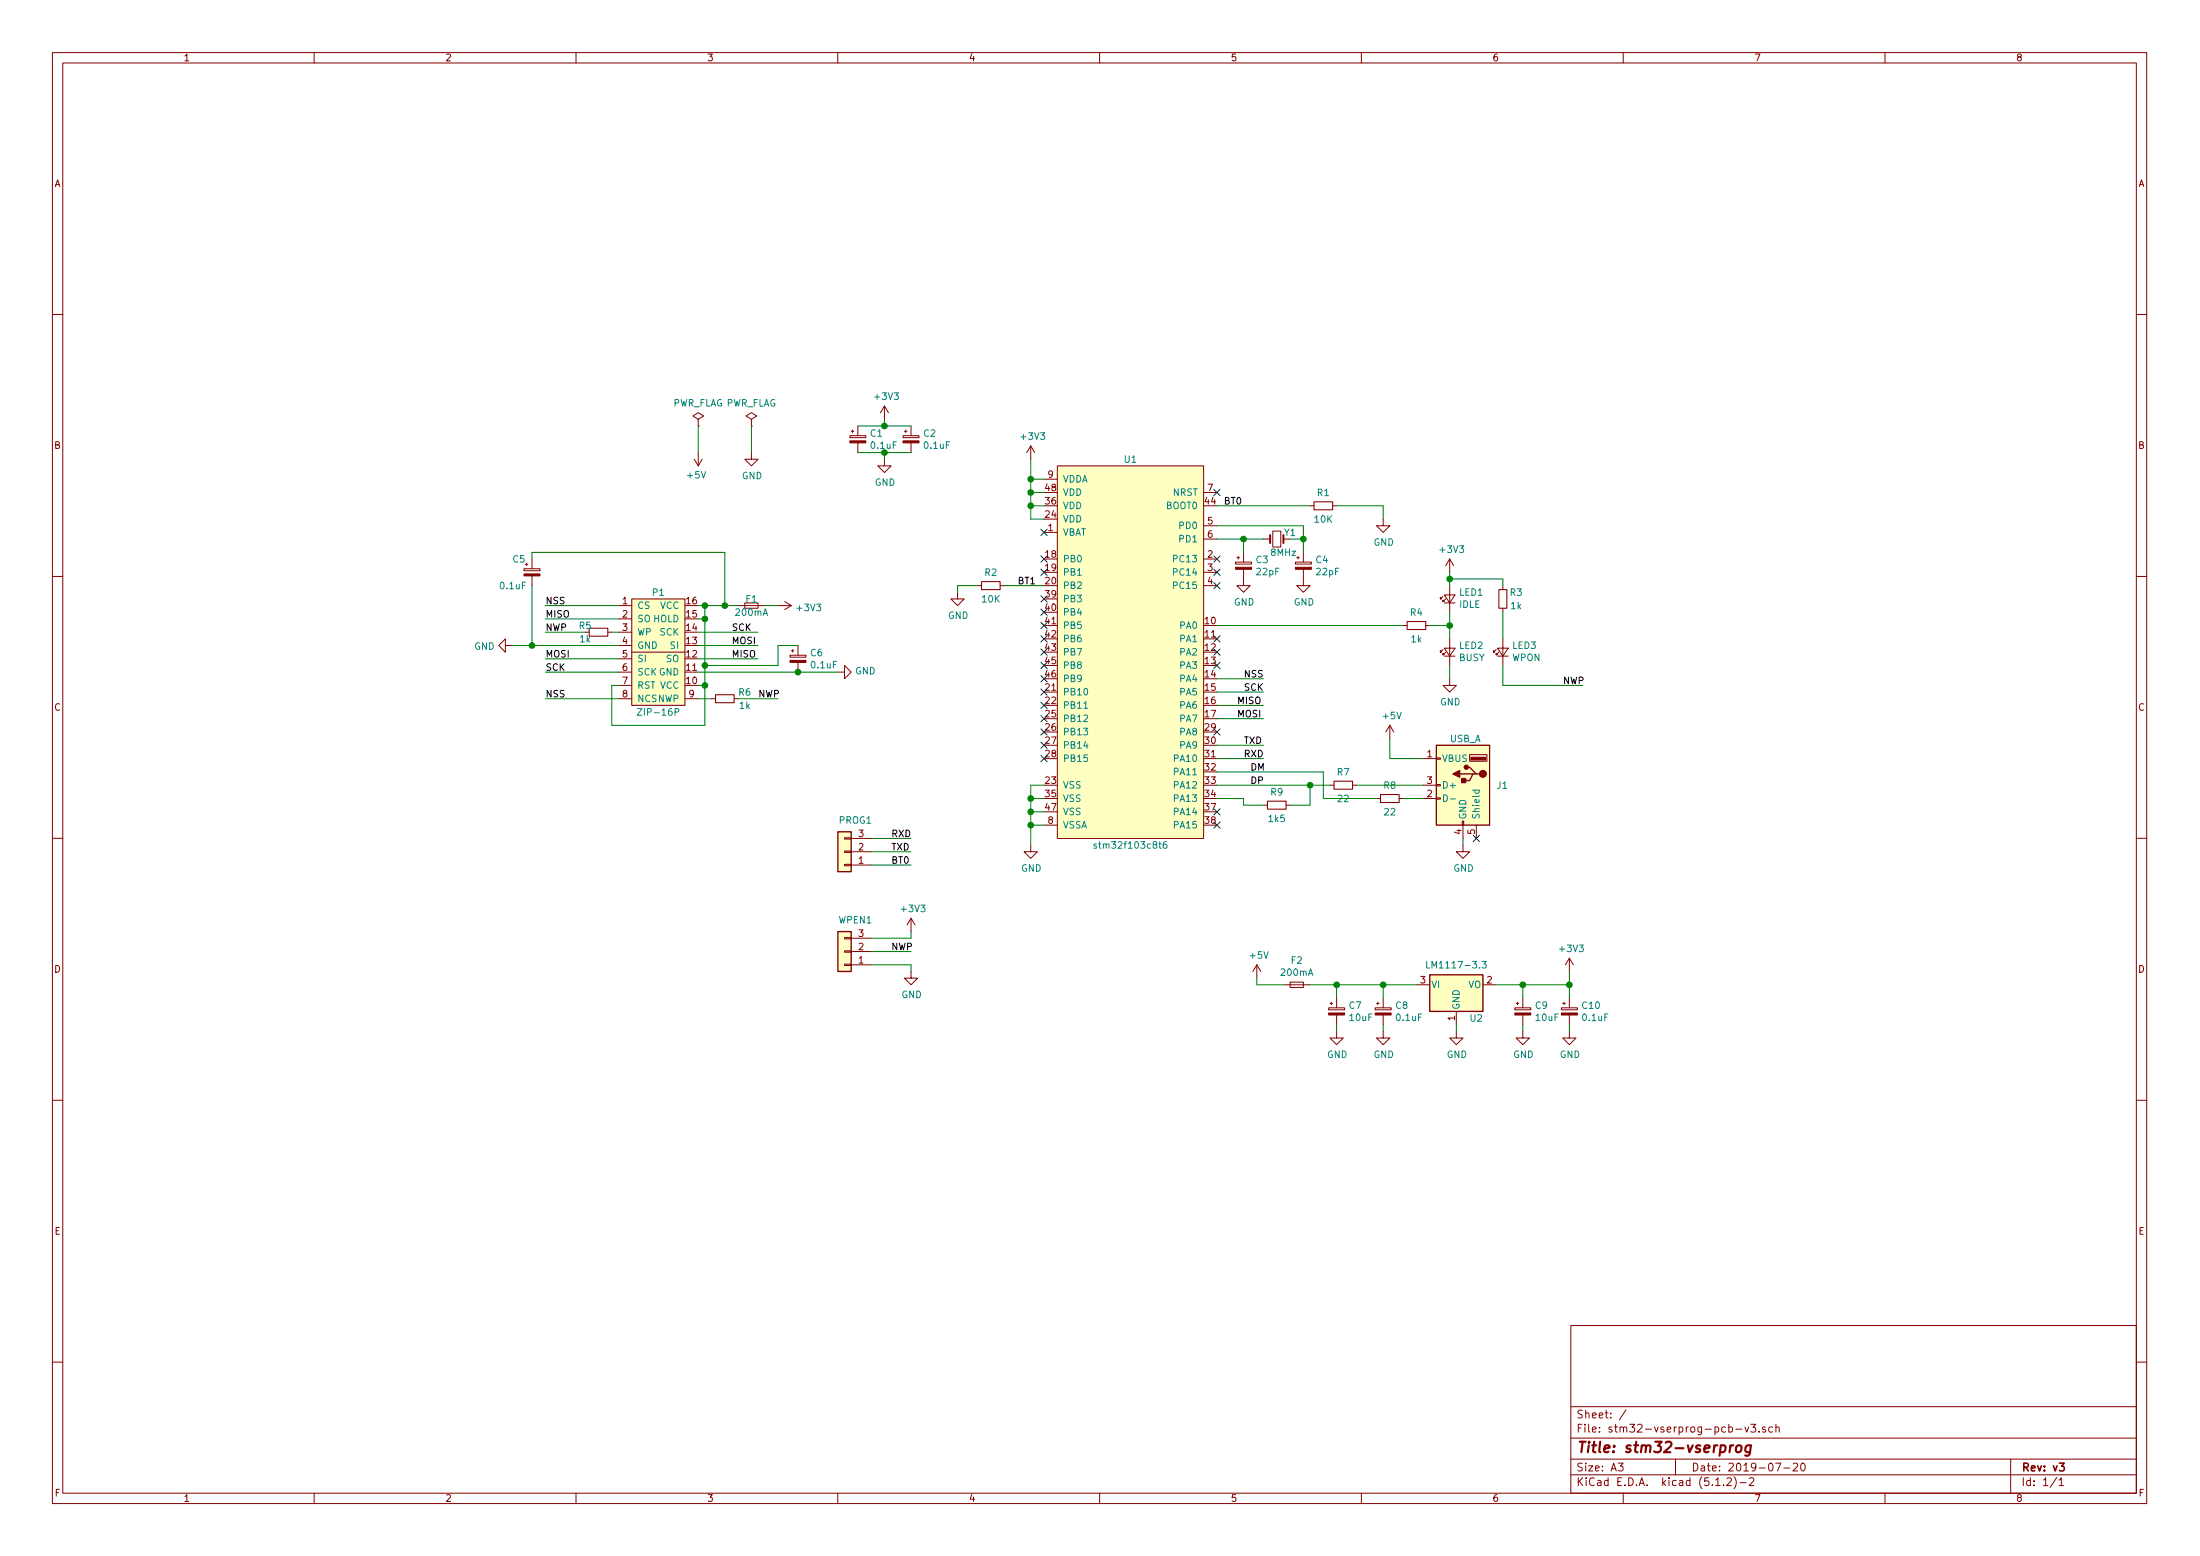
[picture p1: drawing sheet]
<svg xmlns="http://www.w3.org/2000/svg" width="420mm" height="297mm" viewBox="0 0 420 297" stroke-linecap="round" stroke-linejoin="round" font-family="sans-serif">
<g fill="none" stroke="#840000" stroke-width=".19">
<path d="M10 10h400v277h-400zM12 12h396v273.1h-396zM60 10v2M110 10v2M160 10v2M210 10v2M260 10v2M310 10v2M360 10v2M10 60h2M168.9 77.5l-.8 1.3M168.9 77.5v2.5"/>
<path d="M168.9 77.5l.8 1.3M408 60h2M132.6 87.7l.7 1.2M133.3 80l1.1-.6-1.1-.6-1 .6 1 .6v1.3M133.3 81.3h.1M133.3 86.4v2.5M134.1 87.7l-.8 1.2M143.5 80l1-.6-1-.6-1 .6 1 .6v1.3M143.5 81.3h.1M143.5 86.4v1.3h1.3l-1.3 1.2-1.3-1.2h1.3M162.3 83.2h3.1v.4h-3.1zM162.6 82.3h.5"/>
<path d="M162.8 82.1v.5M163.8 81.3v1.9M163.8 84.5v1.9M168.9 87.7v1.2h1.3l-1.3 1.3-1.3-1.3h1.3M172.5 83.2h3v.4h-3zM172.7 82.3h.5M173 82.1v.5M174 81.3v1.9M174 84.5v1.9M196.8 85.1l-.7 1.3M196.8 85.1v2.6M196.8 85.1l.8 1.3"/>
<path d="M199.4 91.5h2.5M201.9 88.9h28v71.2h-28zM229.9 94h2.5M250.2 96.6h.8M254.5 96.6h.8M264.2 99.1v1.3h1.2l-1.2 1.2-1.3-1.2h1.3M10 110h2M100.1 108.6h3v.4h-3zM100.3 107.7h.5M101.6 106.7v1.9M101.6 109.9v1.9M118.1 115.6h2.5"/>
<path d="M118.1 118.1h2.5M120.6 114.3h10.2v20.4h-10.2zM141 115.6h1.2M142.2 115.1h2.6v1h-2.6zM144.8 115.6h1.2M148.6 115.6h2.5M149.9 114.8l1.2 .8M151.1 115.6l-1.2 .8M182.9 113.1v1.2h1.2l-1.2 1.3-1.3-1.3h1.3M186.7 111.8h.8M191 111.8h.8M199.4 101.6h2.5"/>
<path d="M229.9 106.7h2.5M229.9 109.3h2.5M229.9 111.8h2.5M229.9 100.4h2.5M229.9 102.9h2.5M236 107.3h3v.4h-3zM236.2 106.5h.5M236.5 106.2v.5M237.5 108.7v3.1h1.3l-1.3 1.3-1.3-1.3h1.3M237.5 105.4v1.9M241.3 102.9h1.3M243.1 101.4h1.5v3h-1.5z"/>
<path d="M247.4 107.3h3v.4h-3zM247.6 106.5h.6M248.9 108.7v3.1h1.3l-1.3 1.3-1.3-1.3h1.3M248.9 105.4v1.9M268 119.4h.7M272.3 119.4h.7M275.6 113.8l-.5 .5v-.2v.2h.2M275.8 113.6h2.1l-1 1.5zM275.8 115.1h2.1M276.1 114.3l-.5 .5v-.2v.2h.2M276.9 106.7l-.8 1.3M276.9 106.7v2.6"/>
<path d="M276.9 111.8v5.1M276.9 106.7l.7 1.3M287 111.8v.8M287 116.1v.8M408 110h2M96.5 123.2v-1.2l-1.3 1.2 1.3 1.3v-1.3h1.3M116.1 120.7h.7M118.1 120.7h2.5M118.1 123.2h2.5M118.1 125.8h2.5M118.1 128.3h2.5M118.1 130.8h2.5"/>
<path d="M118.1 133.4h2.5M120.6 124.5h10.2M130.8 133.4h2.5M135.9 133.4h.8M140.2 133.4h.8M150.9 125.1h3v.4h-3zM151.1 124.2h.5M151.4 124v.5M152.4 123.2v1.9M152.4 126.5v1.8M160 128.3h1.3v-1.3l1.3 1.3-1.3 1.3v-1.3M265.4 138.5l-.7 1.2"/>
<path d="M265.4 138.5v2.5M265.4 138.5l.8 1.2M275.6 124l-.5 .5v-.3v.3h.2M275.8 123.7h2.1l-1 1.6zM275.8 125.3h2.1M276.1 124.5l-.5 .5v-.2v.2h.2M276.9 129.6v1.2h1.2l-1.2 1.3-1.3-1.3h1.3M276.9 122v5M285.7 124l-.5 .5v-.3v.3h.3M286 123.7h2l-1 1.6zM286 125.3h2M286.3 124.5l-.6 .5v-.2v.2h.3"/>
<path d="M287 122v5M161.3 159.9h1.3v.3h-1.3zM199.4 157.5h2.5M241.3 153.7h.8M245.6 153.7h.8M254 149.9h.8M258.3 149.9h.8M262.9 152.4h.8M267.2 152.4h.8M271.8 144.8h2.5M271.8 152.4h2.5M271.8 149.9h2.5"/>
<path d="M274.3 152.3h.8v.3h-.8zM274.3 149.8h.8v.2h-.8zM274.3 144.7h.8v.2h-.8zM279.3 156.8h.2v.7h-.2zM279.4 157.5v2.6M280.7 144.1h3.3v1.2h-3.3zM281.9 157.5v2.6M10 160h2M161.3 162.5h1.3v.2h-1.3zM161.3 165h1.3v.3h-1.3zM161.3 179h1.3v.2h-1.3zM162.6 160.1h3.8"/>
<path d="M162.6 165.1h3.8M162.6 162.6h3.8M162.6 179.1h3.8M174 175.3v2.5M174 175.3l-.8 1.3M174 175.3l.8 1.3M196.8 161.3v1.3h1.3l-1.3 1.3-1.2-1.3h1.2M279.4 161.3v1.3h1.3l-1.3 1.3-1.3-1.3h1.3M408 160h2M161.3 181.5h1.3v.3h-1.3zM161.3 184.1h1.3v.2h-1.3zM162.6 184.2h3.8"/>
<path d="M162.6 181.6h3.8M174 185.5v1.2h1.3l-1.3 1.3-1.3-1.3h1.3M240 184.2l-.7 1.3M240 184.2v2.5M240 184.2l.8 1.3M245.1 188h5.1M246.4 187.5h2.5v1h-2.5zM253.7 192.4h3.1v.4h-3.1zM254 191.6h.5M254.3 191.3v.5M255.3 196.9v1.3h1.2l-1.2 1.2-1.3-1.2h1.3M255.3 190.5v1.9"/>
<path d="M255.3 193.8v1.8M262.6 192.4h3.1v.4h-3.1zM262.9 191.6h.5M263.1 191.3v.5M264.2 196.9v1.3h1.2l-1.2 1.2-1.3-1.2h1.3M264.2 190.5v1.9M264.2 193.8v1.8M270.5 188h2.5M278.1 196.9v1.3h1.3l-1.3 1.2-1.2-1.2h1.2M278.1 193.1v2.5M283.2 188h2.5M289.3 192.4h3.1v.4h-3.1z"/>
<path d="M289.6 191.6h.5M289.8 191.3v.5M290.8 196.9v1.3h1.3l-1.3 1.2-1.2-1.2h1.2M290.8 190.5v1.9M290.8 193.8v1.8M298.2 192.4h3v.4h-3zM298.4 191.6h.6M298.7 191.3v.5M299.7 196.9v1.3h1.3l-1.3 1.2-1.3-1.2h1.3M299.7 182.9v2.6M299.7 190.5v1.9M299.7 193.8v1.8"/>
<path d="M299.7 182.9l-.7 1.3M299.7 182.9l.8 1.3M10 210h2M408 210h2M300 253h108v32.1h-108zM10 260h2M300 278.5h108M300 274.5h108M300 268.5h108M309 279.3h1l-.5 .6 .4 .1v.7l-.2 .1-.7-.1M310.5 269.1l-1.2 2M320 278.5v3"/>
<path d="M331.5 272.8h1.2M333.2 272.4l.4 1 .4-1M334.4 271.9h.9l-.5 .6 .4 .1v.7l-.2 .1-.6-.1M335.9 273.3v.1M337.2 272.5l-.4-.1-.2 .2 .1 .2 .5 .2v.3h-.6M338.5 272.5l-.4-.1-.3 .3 .1 .6 .2 .1 .4-.1M339.1 279.3h1l-.6 1.5M339.2 272.5l.2-.1 .3 .1 .1 .9M339.2 271.9v1.5M342.5 279.5l.5-.2 .3 .2v.2l-.9 1.1h.9M344.1 279.4l.1-.1a.8 .8 0 0 1 .6 .8 .8 .8 0 0 1-.6 .7 1 1 0 0 1-.1-1.4zM384 278.5v6.6"/>
<path d="M408 260h2M60 285.1v1.9M110 285.1v1.9M160 285.1v1.9M210 285.1v1.9M260 285.1v1.9M300 281.5h108M310 285.1v1.9M327.7 283.6h.8M329.2 283.5v.1M329.8 282.3l.6-.2 .2 .2 .1 .2-1 1.1h1M331.2 281.9a1.71 1.71 0 0 1 0 2.3"/>
<path d="M332.3 283h1.2M334.1 282.3l.6-.2 .2 .4-.9 1.1h.9M340.7 280.2h1.1M360 285.1v1.9M392.8 282l-1.3 2M393.2 282.5l.5-.4v1.5M393.2 283.6h.9"/>
</g>
<path d="M393.3 279.3h.9l-.5 .6 .5 .1v.7l-.2 .1-.7-.1" fill="none" stroke="#840000" stroke-width=".3"/>
<path d="M331 275.9l-.3 .1-.3 .3M331.7 276.1l.1-.1a.51 .51 0 0 1 .8 .3l-.2 .7a.53 .53 0 0 1-.5 .2 .53 .53 0 0 1-.4-.4zM334.4 276a.68 .68 0 0 0-1 .3v.7l.3 .2 .5-.1M334.4 275.9l-.3 1.8a.53 .53 0 0 1-.8 .1" fill="none" stroke="#840000" stroke-width=".41"/>
<g fill="#ffffc2" stroke="#ffffc2" stroke-width=".19">
<path d="M201.9 88.9h28v71.2h-28z"/>
<path d="M274.3 142.3h10.2v15.2h-10.2z"/>
<path d="M273 186.1h10.2v7h-10.2z"/>
<path d="M160 158.8h2.6v7.6h-2.6z"/>
<path d="M160 177.8h2.6v7.7h-2.6z"/>
<path d="M120.6 114.3h10.2v20.4h-10.2z"/>
</g>
<path d="M121.7 135.3h.9l-.9 1.2h.9M128.9 135.9h.6l.1-.5-.7-.1v1.2M207 135.2h.7M275.7 151.7a.64 .64 0 0 1 .7 .7 .64 .64 0 0 1-.7 .6zM277 152.5h1M281.2 150.8h1.3M281.7 150.8v.4l.2 .2 .5-.1v-.5M209.4 161.1h-.3l-.2 .2 .1 .2 .4 .1v.3h-.5M222.8 160.7h-.4a.87 .87 0 0 0 0 1.2h.4l.1-.5-.3-.3h-.2l-.3 .3M272.5 183.5v1.3h.6M283.1 183.5h.7l-.4 .5 .4 .1v.5l-.2 .2-.5-.1" fill="none" stroke="#008484" stroke-width=".19"/>
<g fill="none" stroke="#008400" stroke-width=".19">
<path d="M133.3 81.3v5.1M143.5 81.3v5.1M163.8 81.3h10.2M163.8 86.4h10.2M168.9 80v1.3M168.9 86.4v1.3M196.8 87.7v11.4h2.6M196.8 96.6h2.6M196.8 94h2.6M196.8 91.5h2.6M232.4 96.6h17.8M255.3 96.6h8.9v2.5"/>
<path d="M101.6 106.7v-1.3h36.8v10.2M101.6 111.8v11.4M104.1 115.6h14M104.1 118.1h14M133.3 115.6h7.7M133.3 118.1h1.3M134.6 115.6v22.9h-17.8v-7.7h1.3M146 115.6h2.6M186.7 111.8h-3.8v1.3M191.8 111.8h7.6M232.4 102.9h8.9M232.4 100.4h16.5v5"/>
<path d="M232.4 119.4h35.6M237.5 102.9v2.5M246.4 102.9h2.5M273 119.4h3.9M276.9 109.3v2.5M276.9 116.9v5.1M276.9 110.5h10.1v1.3M287 116.9v5.1M97.8 123.2h20.3M104.1 120.7h7.7M104.1 125.8h14M104.1 128.3h14"/>
<path d="M104.1 133.4h14M116.8 120.7h1.3M133.3 130.8h1.3M133.3 120.7h11.5M133.3 123.2h11.5M133.3 125.8h11.5M133.3 128.3h26.7M133.3 133.4h2.6M141 133.4h7.6M152.4 123.2h-3.8v3.8h-14M232.4 129.6h8.9M232.4 132.1h8.9"/>
<path d="M232.4 134.7h8.9M232.4 137.2h8.9M276.9 127v2.6M287 127v3.8h15.3M196.8 152.4h2.6M196.8 155h2.6M196.8 157.5h2.6M199.4 149.9h-2.6v11.4M232.4 149.9h21.6M232.4 152.4h5.1v1.3h3.8M232.4 147.4h20.3v5h10.2M232.4 144.8h8.9"/>
<path d="M232.4 142.3h8.9M250.2 149.9v3.8h-3.8M259.1 149.9h12.7M265.4 141v3.8h6.4M268 152.4h3.8M166.4 165.1h7.6M166.4 162.6h7.6M166.4 160.1h7.6M174 177.8v1.3h-7.6M279.4 160.1v1.2M166.4 184.2h7.6v1.3M166.4 181.6h7.6"/>
<path d="M240 186.7v1.3h5.1M250.2 188h20.3M255.3 188v2.5M255.3 195.6v1.3M264.2 188v2.5M264.2 195.6v1.3M278.1 195.6v1.3M285.7 188h14M290.8 188v2.5M290.8 195.6v1.3M299.7 185.5v5M299.7 195.6v1.3"/>
</g>
<g fill="#008400" stroke="#008400" stroke-width=".25">
<circle cx="196.9" cy="152.4" r=".51"/>
<circle cx="196.9" cy="155" r=".51"/>
<circle cx="196.9" cy="157.5" r=".51"/>
<circle cx="196.9" cy="96.6" r=".51"/>
<circle cx="196.9" cy="94" r=".51"/>
<circle cx="196.9" cy="91.5" r=".51"/>
<circle cx="237.5" cy="102.9" r=".51"/>
<circle cx="248.9" cy="102.9" r=".51"/>
<circle cx="168.9" cy="81.3" r=".51"/>
<circle cx="168.9" cy="86.4" r=".51"/>
<circle cx="255.3" cy="188" r=".51"/>
<circle cx="264.2" cy="188" r=".51"/>
<circle cx="290.8" cy="188" r=".51"/>
<circle cx="250.2" cy="149.9" r=".51"/>
<circle cx="276.9" cy="119.4" r=".51"/>
<circle cx="276.9" cy="110.5" r=".51"/>
<circle cx="299.7" cy="188" r=".51"/>
<circle cx="101.6" cy="123.2" r=".51"/>
<circle cx="138.4" cy="115.6" r=".51"/>
<circle cx="134.6" cy="115.6" r=".51"/>
<circle cx="134.6" cy="130.8" r=".51"/>
<circle cx="134.6" cy="118.1" r=".51"/>
<circle cx="152.4" cy="128.3" r=".51"/>
<circle cx="134.6" cy="127" r=".51"/>
</g>
<path d="M251 95.8h3.5v1.5h-3.5zM112.5 119.9h3.6v1.5h-3.6zM187.5 111h3.5v1.6h-3.5zM268.7 118.7h3.6v1.5h-3.6zM286.3 112.6h1.5v3.5h-1.5zM136.7 132.6h3.5v1.5h-3.5zM242.1 152.9h3.5v1.6h-3.5zM254.8 149.1h3.5v1.6h-3.5zM263.7 151.7h3.5v1.5h-3.5z" fill="none" stroke="#840000" stroke-width=".2"/>
<path d="M242.6 102.1v1.6M245.1 102.1v1.6" fill="none" stroke="#840000" stroke-width=".38"/>
<g fill="#840000" stroke="#840000" stroke-width=".19">
<path d="M236 108.3h3v.4h-3z"/>
<path d="M247.4 108.3h3v.4h-3z"/>
<path d="M162.3 84.2h3.1v.3h-3.1z"/>
<path d="M172.5 84.2h3v.3h-3z"/>
<path d="M280.9 144.6h2.8v.5h-2.8z"/>
<path d="M253.7 193.4h3.1v.4h-3.1z"/>
<path d="M262.6 193.4h3.1v.4h-3.1z"/>
<path d="M289.3 193.4h3.1v.4h-3.1z"/>
<path d="M298.2 193.4h3v.4h-3z"/>
<path d="M100.1 109.6h3v.3h-3z"/>
<path d="M150.9 126.1h3v.4h-3z"/>
</g>
<path d="M160 158.8h2.6v7.6h-2.6zM274.3 142.3h10.2v15.2h-10.2zM278.8 147.7h2.5M280 146.5h.7l1.2 1.2h.7M281.9 147.7h-.6l-.6 1.3h-1.3M160 177.8h2.6v7.7h-2.6zM273 186.1h10.2v7h-10.2z" fill="none" stroke="#840000" stroke-width=".25"/>
<g fill="#840000" stroke="#840000" stroke-width=".25">
<path d="M279.1 148.6h.8v.8h-.8z"/>
<path d="M277.5 147.7l1.3-.6v1.3z"/>
<circle cx="283.2" cy="147.7" r=".63"/>
<circle cx="280" cy="146.5" r=".38"/>
</g>
<g fill="none" stroke="#000084" stroke-width=".19">
<path d="M231.8 93.4l1.2 1.2M233 93.4l-1.2 1.2M198.8 101l1.2 1.2M198.8 106.1l1.2 1.2M198.8 108.6l1.2 1.3M198.8 113.7l1.2 1.2M198.8 116.3l1.2 1.2M198.8 118.8l1.2 1.2M200 101l-1.2 1.2M200 106.1l-1.2 1.2M200 108.6l-1.2 1.3M200 113.7l-1.2 1.2"/>
<path d="M200 116.3l-1.2 1.2M200 118.8l-1.2 1.2M231.8 106.1l1.2 1.2M231.8 108.6l1.2 1.3M231.8 111.2l1.2 1.2M233 106.1l-1.2 1.2M233 108.6l-1.2 1.3M233 111.2l-1.2 1.2M198.8 121.3l1.2 1.3M198.8 123.9l1.2 1.2M198.8 126.4l1.2 1.2M198.8 129l1.2 1.2"/>
<path d="M198.8 131.5l1.2 1.2M198.8 134l1.2 1.3M198.8 136.6l1.2 1.2M198.8 139.1l1.2 1.2M200 121.3l-1.2 1.3M200 123.9l-1.2 1.2M200 126.4l-1.2 1.2M200 129l-1.2 1.2M200 131.5l-1.2 1.2M200 134l-1.2 1.3M200 136.6l-1.2 1.2M200 139.1l-1.2 1.2"/>
<path d="M231.8 121.3l1.2 1.3M231.8 123.9l1.2 1.2M231.8 126.4l1.2 1.2M231.8 139.1l1.2 1.2M233 121.3l-1.2 1.3M233 123.9l-1.2 1.2M233 126.4l-1.2 1.2M233 139.1l-1.2 1.2M198.8 141.7l1.2 1.2M198.8 144.2l1.2 1.2M200 141.7l-1.2 1.2M200 144.2l-1.2 1.2"/>
<path d="M231.8 154.4l1.2 1.2M231.8 156.9l1.2 1.2M233 154.4l-1.2 1.2M233 156.9l-1.2 1.2M281.3 159.4l1.2 1.3M282.5 159.4l-1.2 1.3"/>
</g>
<text font-size="2.8" fill="#840000" x="301" y="277.3">Title: stm32-vserprog</text>
<g font-size="2.1" fill="#840000">
<text x="301" y="273.5">File: stm32-vserprog-pcb-v3.sch</text>
<text x="301" y="270.8">Sheet: /</text>
<text x="301" y="280.9">Size: A3</text>
<text x="323" y="280.9">Date: 2019-07-20</text>
<text x="386" y="280.9">Rev: v3</text>
<text x="301" y="283.7">KiCad E.D.A. kicad (5.1.2)-2</text>
<text x="386" y="283.7">Id: 1/1</text>
</g>
<g font-size="1.8" fill="#840000">
<text x="35" y="11.7">1</text>
<text x="85" y="11.7">2</text>
<text x="135" y="11.7">3</text>
<text x="185" y="11.7">4</text>
<text x="235" y="11.7">5</text>
<text x="285" y="11.7">6</text>
<text x="335" y="11.7">7</text>
<text x="385" y="11.7">8</text>
<text x="10.4" y="35.7">A</text>
<text x="408.4" y="35.7">A</text>
<text x="10.4" y="85.7">B</text>
<text x="408.4" y="85.7">B</text>
<text x="199.7" y="93.8">48</text>
<text x="200.2" y="91.2">9</text>
<text x="230.7" y="93.8">7</text>
<text x="199.7" y="98.8">24</text>
<text x="199.7" y="96.3">36</text>
<text x="200.2" y="101.4">1</text>
<text x="230.2" y="96.3">44</text>
<text x="230.7" y="100.1">5</text>
<text x="199.7" y="106.5">18</text>
<text x="230.7" y="106.5">2</text>
<text x="230.7" y="102.7">6</text>
<text x="242.8" y="106.1">8MHz</text>
<text x="199.7" y="109">19</text>
<text x="199.7" y="111.5">20</text>
<text x="230.7" y="109">3</text>
<text x="230.7" y="111.5">4</text>
<text x="118.9" y="115.4">1</text>
<text x="118.9" y="117.9">2</text>
<text x="131.1" y="117.9">15</text>
<text x="131.1" y="115.4">16</text>
<text x="199.7" y="114.1">39</text>
<text x="199.7" y="116.6">40</text>
<text x="199.7" y="119.2">41</text>
<text x="230.2" y="119.2">10</text>
<text x="118.9" y="120.4">3</text>
<text x="118.9" y="123">4</text>
<text x="118.9" y="125.5">5</text>
<text x="131.1" y="125.5">12</text>
<text x="131.1" y="123">13</text>
<text x="131.1" y="120.4">14</text>
<text x="199.7" y="121.7">42</text>
<text x="199.7" y="124.2">43</text>
<text x="230.2" y="121.7">11</text>
<text x="230.2" y="124.2">12</text>
<text x="118.9" y="128.1">6</text>
<text x="118.9" y="130.6">7</text>
<text x="131.1" y="130.6">10</text>
<text x="131.1" y="128.1">11</text>
<text x="199.7" y="131.9">21</text>
<text x="199.7" y="126.8">45</text>
<text x="199.7" y="129.3">46</text>
<text x="230.2" y="126.8">13</text>
<text x="230.2" y="129.3">14</text>
<text x="230.2" y="131.9">15</text>
<text x="10.4" y="135.7">C</text>
<text x="118.9" y="133.1">8</text>
<text x="131.6" y="133.1">9</text>
<text x="199.7" y="134.4">22</text>
<text x="199.7" y="136.9">25</text>
<text x="230.2" y="134.4">16</text>
<text x="230.2" y="136.9">17</text>
<text x="408.4" y="135.7">C</text>
<text x="199.7" y="139.5">26</text>
<text x="199.7" y="142">27</text>
<text x="230.2" y="139.5">29</text>
<text x="230.2" y="142">30</text>
<text x="199.7" y="149.6">23</text>
<text x="199.7" y="144.6">28</text>
<text x="230.2" y="144.6">31</text>
<text x="230.2" y="147.1">32</text>
<text x="230.2" y="149.6">33</text>
<text x="272.6" y="144.6">1</text>
<text x="272.6" y="149.6">3</text>
<text x="199.7" y="152.2">35</text>
<text x="199.7" y="154.7">47</text>
<text x="230.2" y="152.2">34</text>
<text x="230.2" y="154.7">37</text>
<text x="272.6" y="152.2">2</text>
<text x="164" y="159.8">3</text>
<text x="200.2" y="157.3">8</text>
<text x="230.2" y="157.3">38</text>
<text x="279.1" y="159.3" transform="rotate(-90 279.1 159.3)">4</text>
<text x="281.7" y="159.3" transform="rotate(-90 281.7 159.3)">5</text>
<text x="164" y="164.9">1</text>
<text x="164" y="162.3">2</text>
<text x="164" y="178.9">3</text>
<text x="10.4" y="185.7">D</text>
<text x="164" y="183.9">1</text>
<text x="164" y="181.4">2</text>
<text x="408.4" y="185.7">D</text>
<text x="271.3" y="187.7">3</text>
<text x="284" y="187.7">2</text>
<text x="277.9" y="194.8" transform="rotate(-90 277.9 194.8)">1</text>
<text x="10.4" y="235.7">E</text>
<text x="408.4" y="235.7">E</text>
<text x="10.5" y="285.7">F</text>
<text x="35" y="286.7">1</text>
<text x="85" y="286.7">2</text>
<text x="135" y="286.7">3</text>
<text x="185" y="286.7">4</text>
<text x="235" y="286.7">5</text>
<text x="285" y="286.7">6</text>
<text x="335" y="286.7">7</text>
<text x="385" y="286.7">8</text>
<text x="408.5" y="285.7">F</text>
</g>
<g font-size="1.8" fill="#008484">
<text x="128.4" y="77.6">PWR_FLAG PWR_FLAG</text>
<text x="167.2" y="76.3">+3V3</text>
<text x="166.3" y="83.4">C1</text>
<text x="176.4" y="83.4">C2</text>
<text x="195.1" y="84">+3V3</text>
<text x="166.4" y="85.7">0.1uF</text>
<text x="176.6" y="85.7">0.1uF</text>
<text x="214.8" y="88.4">U1</text>
<text x="131.4" y="91.3">+5V</text>
<text x="141.7" y="91.5">GND</text>
<text x="167.1" y="92.7">GND</text>
<text x="202.9" y="94.7">VDD</text>
<text x="202.9" y="92.1">VDDA</text>
<text x="224" y="94.7">NRST</text>
<text x="251.6" y="94.7">R1</text>
<text x="202.9" y="99.7">VDD</text>
<text x="202.9" y="97.2">VDD</text>
<text x="222.8" y="97.2">BOOT0</text>
<text x="225.4" y="101">PD0</text>
<text x="251.1" y="99.8">10K</text>
<text x="98" y="107.4">C5</text>
<text x="202.9" y="102.3">VBAT</text>
<text x="202.9" y="107.4">PB0</text>
<text x="224.4" y="107.4">PC13</text>
<text x="225.4" y="103.5">PD1</text>
<text x="239.9" y="107.5">C3</text>
<text x="245.3" y="102.3">Y1</text>
<text x="251.4" y="107.5">C4</text>
<text x="262.3" y="104.2">GND</text>
<text x="275.2" y="105.5">+3V3</text>
<text x="95.6" y="112.5">0.1uF</text>
<text x="124.7" y="113.8">P1</text>
<text x="188.1" y="109.9">R2</text>
<text x="202.9" y="109.9">PB1</text>
<text x="202.9" y="112.4">PB2</text>
<text x="224.4" y="109.9">PC14</text>
<text x="224.4" y="112.4">PC15</text>
<text x="240.1" y="109.8">22pF</text>
<text x="251.5" y="109.8">22pF</text>
<text x="278.7" y="113.7">LED1</text>
<text x="288.4" y="113.8">R3</text>
<text x="121.7" y="116.2">CS</text>
<text x="121.7" y="118.8">SO HOLD</text>
<text x="126.1" y="116.2">VCC</text>
<text x="140.6" y="117.6">200mA</text>
<text x="142.5" y="115">F1</text>
<text x="152.4" y="116.7">+3V3</text>
<text x="181.1" y="118.1">GND</text>
<text x="187.6" y="115">10K</text>
<text x="202.9" y="115">PB3</text>
<text x="202.9" y="117.5">PB4</text>
<text x="235.7" y="115.6">GND</text>
<text x="247.1" y="115.6">GND</text>
<text x="269.4" y="117.6">R4</text>
<text x="278.7" y="116">IDLE</text>
<text x="288.6" y="116.3">1k</text>
<text x="90.6" y="124">GND</text>
<text x="110.6" y="120.1">R5</text>
<text x="110.8" y="122.6">1k</text>
<text x="121.7" y="121.3">WP</text>
<text x="121.7" y="123.9">GND</text>
<text x="126.1" y="121.3">SCK</text>
<text x="128.1" y="123.9">SI</text>
<text x="154.8" y="125.3">C6</text>
<text x="202.9" y="120.1">PB5</text>
<text x="202.9" y="122.6">PB6</text>
<text x="202.9" y="125.1">PB7</text>
<text x="225.4" y="120.1">PA0</text>
<text x="225.4" y="122.6">PA1</text>
<text x="225.4" y="125.1">PA2</text>
<text x="269.5" y="122.6">1k</text>
<text x="278.7" y="123.9">LED2</text>
<text x="288.9" y="123.9">LED3</text>
<text x="121.7" y="126.4">SI</text>
<text x="121.7" y="128.9">SCK GND</text>
<text x="121.7" y="131.5">RST VCC</text>
<text x="127.2" y="126.4">SO</text>
<text x="155" y="127.6">0.1uF</text>
<text x="163.3" y="128.7">GND</text>
<text x="202.9" y="127.7">PB8</text>
<text x="202.9" y="130.2">PB9</text>
<text x="225.4" y="127.7">PA3</text>
<text x="225.4" y="130.2">PA4</text>
<text x="278.7" y="126.2">BUSY</text>
<text x="288.8" y="126.2">WPON</text>
<text x="121.7" y="134">NCSNWP</text>
<text x="122.5" y="136.6">ZIP-16P</text>
<text x="141.1" y="132.8">R6</text>
<text x="141.3" y="135.3">1k</text>
<text x="202.9" y="132.8">PB10</text>
<text x="202.9" y="135.3">PB11</text>
<text x="202.9" y="137.8">PB12</text>
<text x="225.4" y="132.8">PA5</text>
<text x="225.4" y="135.3">PA6</text>
<text x="225.4" y="137.8">PA7</text>
<text x="264.2" y="137.3">+5V</text>
<text x="275" y="134.7">GND</text>
<text x="202.9" y="140.4">PB13</text>
<text x="202.9" y="142.9">PB14</text>
<text x="225.4" y="140.4">PA8</text>
<text x="225.4" y="142.9">PA9</text>
<text x="276.9" y="141.7">USB_A</text>
<text x="202.9" y="145.5">PB15</text>
<text x="224.4" y="145.5">PA10</text>
<text x="224.4" y="148">PA11</text>
<text x="255.4" y="148">R7</text>
<text x="275.3" y="145.5">VBUS</text>
<text x="202.9" y="150.5">VSS</text>
<text x="202.9" y="153.1">VSS</text>
<text x="202.9" y="155.6">VSS</text>
<text x="224.4" y="150.5">PA12</text>
<text x="224.4" y="153.1">PA13</text>
<text x="224.4" y="155.6">PA14</text>
<text x="242.7" y="151.9">R9</text>
<text x="255.6" y="153.1">22</text>
<text x="264.3" y="150.6">R8</text>
<text x="264.5" y="155.7">22</text>
<text x="275.3" y="150.5">D+</text>
<text x="286" y="150.6">J1</text>
<text x="160.3" y="157.2">PROG1</text>
<text x="202.9" y="158.2">VSSA</text>
<text x="224.4" y="158.2">PA15</text>
<text x="242.4" y="156.9">1k5</text>
<text x="280" y="156.5" transform="rotate(-90 280 156.5)">GND</text>
<text x="282.6" y="156.5" transform="rotate(-90 282.6 156.5)">Shield</text>
<text x="195" y="166.4">GND</text>
<text x="209.8" y="162">stm32f103c8t6</text>
<text x="277.6" y="166.4">GND</text>
<text x="160.2" y="176.3">WPEN1</text>
<text x="172.3" y="174.1">+3V3</text>
<text x="238.8" y="183">+5V</text>
<text x="246.6" y="184">F2</text>
<text x="273.4" y="184.9">LM1117-3.3</text>
<text x="298" y="181.7">+3V3</text>
<text x="172.2" y="190.5">GND</text>
<text x="244.8" y="186.3">200mA</text>
<text x="273.3" y="188.6">VI</text>
<text x="280.4" y="188.6">VO</text>
<text x="257.7" y="192.6">C7</text>
<text x="257.8" y="194.9">10uF</text>
<text x="266.6" y="192.6">C8</text>
<text x="266.8" y="194.9">0.1uF</text>
<text x="278.8" y="192.8" transform="rotate(-90 278.8 192.8)">GND</text>
<text x="280.8" y="195">U2</text>
<text x="293.3" y="192.6">C9</text>
<text x="293.4" y="194.9">10uF</text>
<text x="302.2" y="192.6">C10</text>
<text x="302.3" y="194.9">0.1uF</text>
<text x="253.4" y="202">GND</text>
<text x="262.3" y="202">GND</text>
<text x="276.3" y="202">GND</text>
<text x="289" y="202">GND</text>
<text x="297.9" y="202">GND</text>
</g>
<g font-size="1.8">
<text x="233.7" y="96.3">BT0</text>
<text x="194.3" y="111.5">BT1</text>
<text x="104.1" y="115.4">NSS</text>
<text x="104.1" y="117.9">MISO</text>
<text x="104.1" y="120.4">NWP</text>
<text x="104.1" y="125.5">MOSI</text>
<text x="139.7" y="123">MOSI</text>
<text x="139.7" y="120.4">SCK</text>
<text x="139.7" y="125.5">MISO</text>
<text x="104.1" y="128.1">SCK</text>
<text x="237.5" y="129.3">NSS</text>
<text x="237.5" y="131.9">SCK</text>
<text x="298.4" y="130.6">NWP</text>
<text x="104.1" y="133.1">NSS</text>
<text x="144.8" y="133.1">NWP</text>
<text x="236.2" y="134.4">MISO</text>
<text x="236.2" y="136.9">MOSI</text>
<text x="237.5" y="142">TXD</text>
<text x="237.5" y="144.6">RXD</text>
<text x="238.8" y="147.1">DM</text>
<text x="238.8" y="149.6">DP</text>
<text x="170.2" y="159.8">RXD</text>
<text x="170.2" y="164.9">BT0</text>
<text x="170.2" y="162.3">TXD</text>
<text x="170.2" y="181.4">NWP</text>
</g>
</svg>
